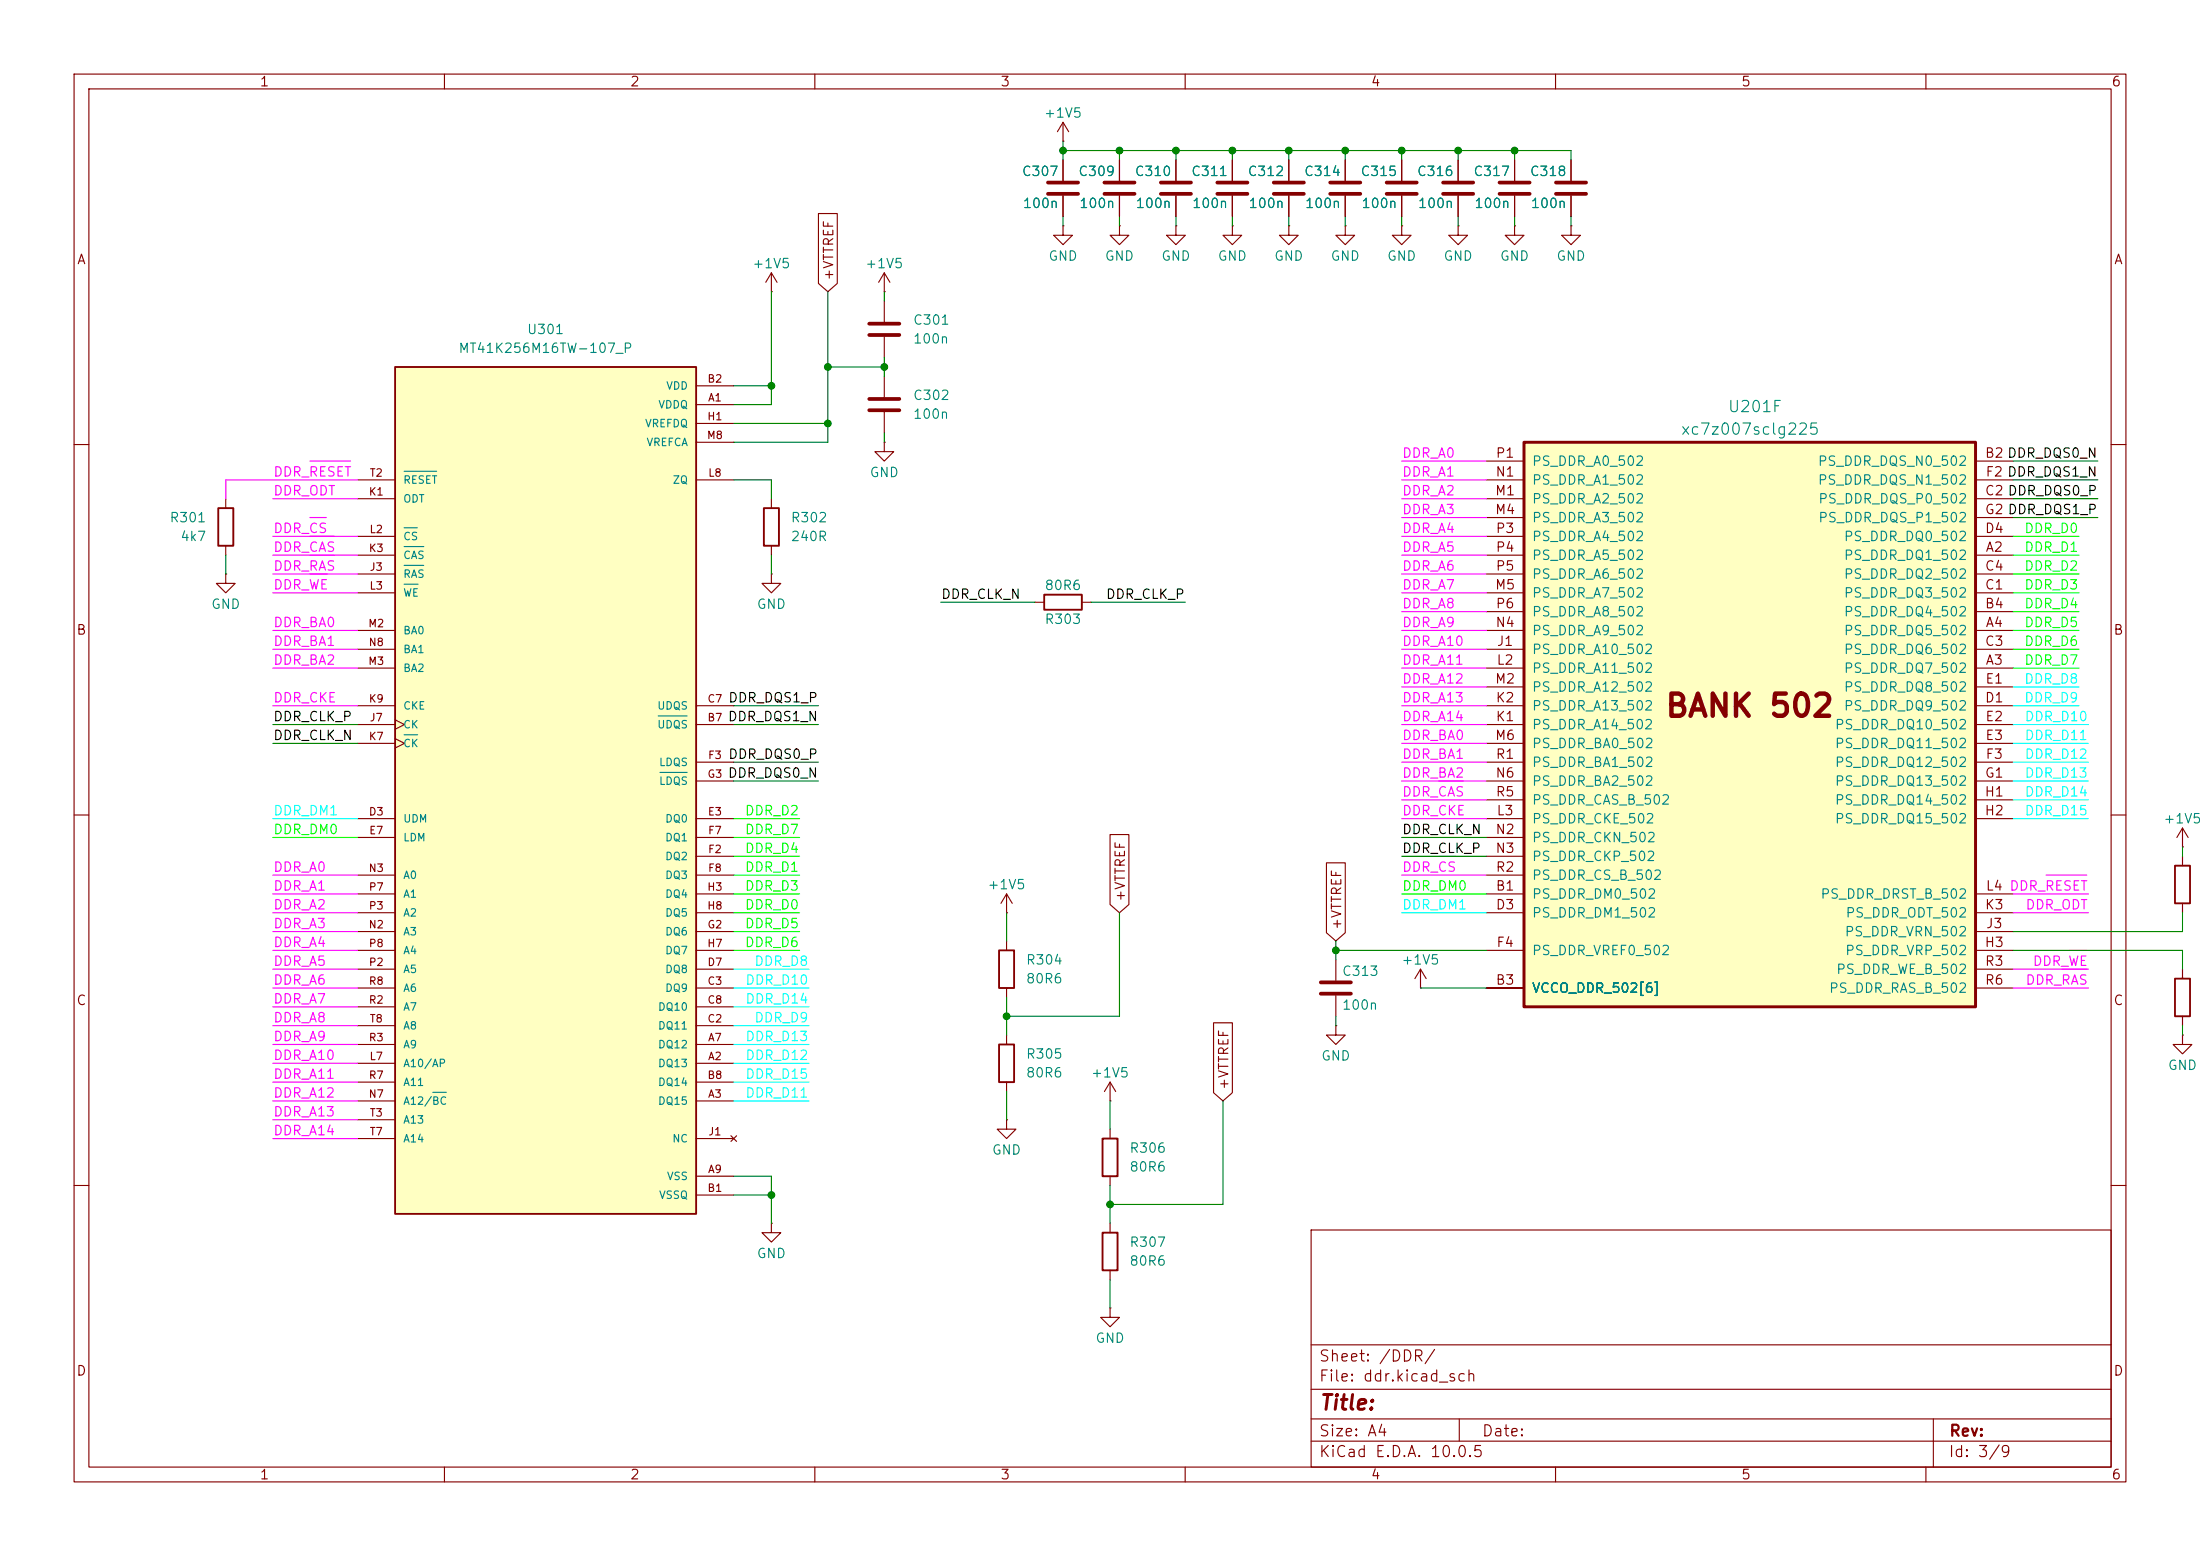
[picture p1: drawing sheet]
<svg xmlns="http://www.w3.org/2000/svg" width="297mm" height="210mm" viewBox="0 0 297 210" stroke-linecap="round" stroke-linejoin="round" font-family="sans-serif">
<g fill="none" stroke="#840000" stroke-width=".15">
<path d="M10 10h277v190h-277zM12 12h273v186h-273zM60 10v2M110 10v2M160 10v2M210 10v2M260 10v2M10 60h2M285 60h2M10 110h2M285 110h2M10 160h2"/>
<path d="M177 166h108v32h-108zM285 160h2M60 198v2M110 198v2M160 198v2M177 194.5h108M177 191.5h108M177 187.5h108M177 181.5h108M197 191.5v3M210 198v2M260 198v2"/>
<path d="M261 191.5v6.5"/>
</g>
<path d="M205.7 59.7h61v76.2h-61z" fill="#ffffc2"/>
<path d="M205.7 59.7h61v76.2h-61z" fill="none" stroke="#840000" stroke-width=".4"/>
<g fill="none" stroke="#840000" stroke-width=".15">
<path d="M200.7 74.9h5M200.7 62.2h5M200.7 67.3h5M200.7 77.5h5M200.7 72.4h5M200.7 64.8h5M200.7 69.9h5M266.7 74.9h5.1M266.7 62.2h5.1M266.7 67.3h5.1M266.7 77.5h5.1M266.7 72.4h5.1"/>
<path d="M266.7 64.8h5.1M266.7 69.9h5.1M200.7 90.2h5M200.7 85.1h5M200.7 82.6h5M200.7 80h5M200.7 87.6h5M200.7 95.3h5M200.7 92.7h5M200.7 97.8h5M266.7 90.2h5.1M266.7 85.1h5.1"/>
<path d="M266.7 82.6h5.1M266.7 80h5.1M266.7 87.6h5.1M266.7 95.3h5.1M266.7 92.7h5.1M266.7 97.8h5.1M200.7 100.3h5M200.7 102.9h5M200.7 105.4h5M200.7 108h5M200.7 110.5h5M200.7 113h5"/>
<path d="M200.7 115.6h5M200.7 118.1h5M266.7 100.3h5.1M266.7 102.9h5.1M266.7 105.4h5.1M266.7 108h5.1M266.7 110.5h5.1M200.7 120.7h5M200.7 133.4h5M200.7 123.2h5M200.7 128.3h5M266.7 120.7h5.1"/>
<path d="M266.7 133.4h5.1M266.7 123.2h5.1M266.7 128.3h5.1M266.7 125.7h5.1M266.7 130.8h5.1"/>
</g>
<path d="M53.3 49.5h40.7v114.3h-40.7z" fill="#ffffc2"/>
<path d="M53.3 49.5h40.7v114.3h-40.7zM29.5 68.6h2v5.1h-2zM103.1 68.6h2.1v5.1h-2.1zM141 80.3h5v2h-5zM293.6 116.8h2.1v5.1h-2.1zM134.9 128.3h2v5.1h-2zM293.6 132.1h2.1v5.1h-2.1zM134.9 141h2v5.1h-2zM148.8 153.7h2.1v5.1h-2.1zM148.8 166.4h2.1v5.1h-2.1z" fill="none" stroke="#840000" stroke-width=".25"/>
<g fill="none" stroke="#840000" stroke-width=".15">
<path d="M143.5 19.1h.1M143.5 16.5l-.8 1.3M143.5 16.5l.8 1.3M143.5 16.5v2.6M104.1 39.4h.1M104.1 36.8v2.6M104.1 36.8l-.7 1.3M104.1 36.8l.8 1.3M110.5 28.8h2.5v9.5l-1.2 1.1-1.3-1.1zM119.4 39.4h.1M119.4 36.8v2.6M119.4 36.8l-.8 1.3"/>
<path d="M119.4 36.8l.7 1.3M143.5 30.5v1.3h1.3l-1.3 1.2-1.3-1.2h1.3M143.5 30.5h.1M143.5 21.6v2.8M143.5 26.4v2.8M151.1 30.5v1.3h1.3l-1.3 1.2-1.2-1.2h1.2M151.1 30.5h.1M151.1 21.6v2.8M151.1 26.4v2.8M158.7 30.5v1.3h1.3l-1.3 1.2-1.2-1.2h1.2M158.7 30.5h.1M158.7 21.6v2.8"/>
<path d="M158.7 26.4v2.8M166.4 30.5v1.3h1.2l-1.2 1.2-1.3-1.2h1.3M166.4 30.5h.1M166.4 21.6v2.8M166.4 26.4v2.8M174 30.5v1.3h1.3l-1.3 1.2-1.3-1.2h1.3M174 30.5h.1M174 21.6v2.8M174 26.4v2.8M181.6 30.5v1.3h1.3l-1.3 1.2-1.3-1.2h1.3M181.6 30.5h.1M181.6 21.6v2.8"/>
<path d="M181.6 26.4v2.8M189.2 30.5v1.3h1.3l-1.3 1.2-1.2-1.2h1.2M189.2 30.5h.1M189.2 21.6v2.8M189.2 26.4v2.8M196.8 30.5v1.3h1.3l-1.3 1.2-1.2-1.2h1.2M196.8 30.5h.1M196.8 21.6v2.8M196.8 26.4v2.8M204.5 30.5v1.3h1.2l-1.2 1.2-1.3-1.2h1.3M204.5 30.5h.1M204.5 21.6v2.8"/>
<path d="M204.5 26.4v2.8M212.1 30.5v1.3h1.3l-1.3 1.2-1.3-1.2h1.3M212.1 30.5h.1M212.1 21.6v2.8M212.1 26.4v2.8M94 54.6h5.1M94 52.1h5.1M94 57.2h5.1M94 59.7h5.1M119.4 59.7v1.3h1.2l-1.2 1.2-1.3-1.2h1.3M119.4 59.7h.1M119.4 40.6v2.8"/>
<path d="M119.4 45.5v2.8M119.4 50.8v2.8M119.4 55.6v2.8M30.5 77.5v1.2h1.2l-1.2 1.3-1.3-1.3h1.3M30.5 77.5h.1M30.5 67.3v1.3M30.5 73.7v1.2M48.3 77.5h5M48.3 67.3h5M48.3 74.9h5M48.3 72.4h5M48.3 64.8h5"/>
<path d="M94 64.8h5.1M104.1 77.5v1.2h1.3l-1.3 1.3-1.2-1.3h1.2M104.1 77.5h.1M104.1 67.3v1.3M104.1 73.7v1.2M48.3 97.8h5M48.3 95.3h5M48.3 80h5M48.3 85.1h5M48.3 90.2h5M48.3 87.6h5M53.3 97.2l1.3 .6-1.3 .6"/>
<path d="M53.3 99.7l1.3 .6-1.3 .7M94 97.8h5.1M94 95.3h5.1M139.7 81.3h1.3M146 81.3h1.3M48.3 110.5h5M48.3 113h5M48.3 118.1h5M48.3 100.3h5M94 110.5h5.1M94 113h5.1M94 115.6h5.1"/>
<path d="M94 102.9h5.1M94 118.1h5.1M94 105.4h5.1M149.9 112.6h2.5v9.5l-1.3 1.1-1.2-1.1zM179.1 116.5h2.5v9.4l-1.3 1.1-1.2-1.1zM294.6 114.3h.1M294.6 111.8v2.5M294.6 115.6v1.2M294.6 111.8l.8 1.2M294.6 111.8l-.7 1.2M48.3 138.4h5M48.3 133.4h5"/>
<path d="M48.3 135.9h5M48.3 130.8h5M48.3 125.7h5M48.3 120.7h5M48.3 128.3h5M48.3 123.2h5M94 138.4h5.1M94 133.4h5.1M94 135.9h5.1M94 130.8h5.1M94 125.7h5.1M94 120.7h5.1"/>
<path d="M94 128.3h5.1M94 123.2h5.1M135.9 123.2h.1M135.9 120.7v2.5M135.9 127v1.3M135.9 133.4v1.2M135.9 139.7v1.3M135.9 120.7l-.8 1.2M135.9 120.7l.8 1.2M163.8 138h2.6v9.5l-1.3 1.1-1.3-1.1zM180.3 138.4v1.3h1.3l-1.3 1.3-1.2-1.3h1.2M180.3 138.4h.1"/>
<path d="M180.3 129.5v2.8M180.3 134.4v2.8M191.8 133.4h.1M191.8 130.8l-.8 1.3M191.8 130.8l.7 1.3M191.8 130.8v2.6M294.6 139.7v1.3h-1.2l1.2 1.2 1.3-1.2h-1.3M294.6 139.7h.1M294.6 121.9v1.3M294.6 130.8v1.3M294.6 137.2v1.2M48.3 143.5h5"/>
<path d="M48.3 148.6h5M48.3 141h5M48.3 146.1h5M48.3 153.7h5M48.3 151.1h5M94 143.5h5.1M94 148.6h5.1M94 141h5.1M94 158.8h5.1M94 146.1h5.1M94 153.7h5.1M98.7 153.3l.7 .8"/>
<path d="M99.4 153.3l-.7 .8M135.9 151.1v1.3h1.3l-1.3 1.3-1.3-1.3h1.3M135.9 151.1h.1M135.9 146.1v1.2M149.9 148.6h.1M149.9 146.1v2.5M149.9 152.4v1.3M149.9 158.8v1.2M149.9 146.1l-.8 1.2M149.9 146.1l.7 1.2M94 161.3h5.1M104.1 165.1v1.3h1.3l-1.3 1.2-1.2-1.2h1.2"/>
<path d="M104.1 165.1h.1M149.9 176.5v1.3h1.2l-1.2 1.3-1.3-1.3h1.3M149.9 176.5h.1M149.9 165.1v1.3M149.9 171.5v1.2"/>
</g>
<path d="M54.6 76.3h2.6M54.6 73.8h2.6M54.6 71.2h1.7M54.6 78.8h1.8M54.6 63.6h4.4M54.6 99.2h1.8M88.9 96.6h3.9M89.1 104.2h3.7M58.4 147.4h1.9" fill="none" stroke="#008484" stroke-width=".15"/>
<g fill="none" stroke="#840000" stroke-width=".51">
<path d="M141.5 24.6h4M141.5 26.2h4M149.1 24.6h4.1M149.1 26.2h4.1M156.7 24.6h4.1M156.7 26.2h4.1M164.3 24.6h4.1M164.3 26.2h4.1M172 24.6h4M172 26.2h4M179.6 24.6h4M179.6 26.2h4"/>
<path d="M187.2 24.6h4.1M187.2 26.2h4.1M194.8 24.6h4.1M194.8 26.2h4.1M202.4 24.6h4.1M202.4 26.2h4.1M210.1 24.6h4M210.1 26.2h4M117.3 43.7h4.1M117.3 45.2h4.1M117.3 53.8h4.1M117.3 55.4h4.1"/>
<path d="M178.3 132.6h4.1M178.3 134.1h4.1"/>
</g>
<g fill="none" stroke="#f0f" stroke-width=".15">
<path d="M36.8 74.9h11.5M36.8 72.4h11.5M36.8 77.5h11.5M36.8 67.3h11.5M41.8 69.8h2.3M41.8 62.2h5.5M48.3 64.8h-17.8v2.5M189.2 69.9h11.5M189.2 74.9h11.5M189.2 72.4h11.5M189.2 77.5h11.5M189.2 62.2h11.5"/>
<path d="M189.2 67.3h11.5M189.2 64.8h11.5M36.8 87.6h11.5M36.8 80h11.5M36.8 85.1h11.5M36.8 90.2h11.5M36.8 95.3h11.5M189.2 87.6h11.5M189.2 80h11.5M189.2 85.1h11.5M189.2 90.2h11.5M189.2 95.3h11.5"/>
<path d="M189.2 82.6h11.5M189.2 92.7h11.5M189.2 97.8h11.5M36.8 118.1h11.5M189.2 105.4h11.5M189.2 118.1h11.5M189.2 108h11.5M189.2 110.5h11.5M189.2 102.9h11.5M189.2 100.3h11.5M194.2 115.6h2.3M276.2 118.1h5.5"/>
<path d="M36.8 130.8h11.5M36.8 128.3h11.5M36.8 125.7h11.5M36.8 120.7h11.5M36.8 123.2h11.5M36.8 135.9h11.5M36.8 133.4h11.5M36.8 138.4h11.5M271.8 130.8h10.1M271.8 120.7h10.1M271.8 123.2h10.1M271.8 133.4h10.1"/>
<path d="M279.4 128.3h2.3M36.8 143.5h11.5M36.8 141h11.5M36.8 151.1h11.5M36.8 146.1h11.5M36.8 153.7h11.5M36.8 148.6h11.5"/>
</g>
<g fill="none" stroke="#0f0" stroke-width=".15">
<path d="M271.8 74.9h8.9M271.8 77.5h8.9M271.8 72.4h8.9M271.8 90.2h8.9M271.8 87.6h8.9M271.8 85.1h8.9M271.8 80h8.9M271.8 82.6h8.9M36.8 113h11.5M99.1 118.1h8.8M99.1 115.6h8.8M99.1 113h8.8"/>
<path d="M99.1 110.5h8.8M99.1 120.7h8.8M99.1 125.7h8.8M99.1 123.2h8.8M99.1 128.3h8.8M189.2 120.7h11.5"/>
</g>
<g fill="none" stroke="#008400" stroke-width=".15">
<path d="M143.5 19.1v2.5M104.1 39.4v15.2h-5M111.8 39.4v20.3h-12.7M119.4 39.4v1.2M143.5 20.3h68.6v1.3M143.5 29.2v1.3M151.1 20.3v1.3M151.1 29.2v1.3M158.7 20.3v1.3M158.7 29.2v1.3M166.4 20.3v1.3M166.4 29.2v1.3"/>
<path d="M174 20.3v1.3M174 29.2v1.3M181.6 20.3v1.3M181.6 29.2v1.3M189.2 20.3v1.3M189.2 29.2v1.3M196.8 20.3v1.3M196.8 29.2v1.3M204.5 20.3v1.3M204.5 29.2v1.3M212.1 29.2v1.3M99.1 52.1h5"/>
<path d="M99.1 57.2h12.7M111.8 49.5h7.6M119.4 48.3v2.5M119.4 58.4v1.3M30.5 74.9v2.6M99.1 64.8h5v2.5M104.1 74.9v2.6M271.8 62.2h11.4M271.8 64.8h11.4M271.8 67.3h11.4M271.8 69.9h11.4M36.8 97.8h11.5"/>
<path d="M99.1 97.8h11.4M99.1 95.3h11.4M127 81.3h12.7M147.3 81.3h12.7M36.8 100.3h11.5M99.1 105.4h11.4M99.1 102.9h11.4M189.2 115.6h11.5M189.2 113h11.5M294.6 114.3v1.3M135.9 123.2v3.8M135.9 134.6v5.1"/>
<path d="M151.1 123.2v14h-15.2M180.3 128.3h20.4M180.3 127v2.5M180.3 137.2v1.2M191.8 133.4h8.9M271.8 128.3h22.8v2.5M294.6 123.2v2.5h-22.8M294.6 138.4v1.3M99.1 158.8h5v6.3M135.9 147.3v3.8M149.9 148.6v3.8M165.1 148.6v14h-15.2"/>
<path d="M99.1 161.3h5M149.9 160v5.1M149.9 172.7v3.8"/>
</g>
<g fill="none" stroke="#0ff" stroke-width=".15">
<path d="M271.8 95.3h8.9M271.8 92.7h8.9M271.8 97.8h10.1M36.8 110.5h11.5M271.8 110.5h10.1M271.8 102.9h10.1M271.8 108h10.1M271.8 105.4h10.1M271.8 100.3h10.1M99.1 130.8h10.1M99.1 133.4h10.1M99.1 138.4h10.1"/>
<path d="M99.1 135.9h10.1M189.2 123.2h11.5M99.1 141h10.1M99.1 148.6h10.1M99.1 146.1h10.1M99.1 143.5h10.1"/>
</g>
<g fill="#008400" stroke="#008400" stroke-width=".14">
<circle cx="111.8" cy="57.2" r=".46"/>
<circle cx="104.1" cy="161.3" r=".46"/>
<circle cx="143.5" cy="20.3" r=".46"/>
<circle cx="104.1" cy="52.1" r=".46"/>
<circle cx="111.8" cy="49.5" r=".46"/>
<circle cx="151.1" cy="20.3" r=".46"/>
<circle cx="119.4" cy="49.5" r=".46"/>
<circle cx="135.9" cy="137.2" r=".46"/>
<circle cx="149.9" cy="162.6" r=".46"/>
<circle cx="189.2" cy="20.3" r=".46"/>
<circle cx="181.6" cy="20.3" r=".46"/>
<circle cx="204.5" cy="20.3" r=".46"/>
<circle cx="196.8" cy="20.3" r=".46"/>
<circle cx="166.4" cy="20.3" r=".46"/>
<circle cx="158.7" cy="20.3" r=".46"/>
<circle cx="174" cy="20.3" r=".46"/>
<circle cx="180.3" cy="128.3" r=".46"/>
</g>
<text font-size="3" fill="#840000" x="224.6" y="97.5">BANK 502</text>
<text font-size="2" fill="#840000" x="178" y="190.8">Title:</text>
<g font-size="1.5" fill="#008484">
<text x="226.8" y="59.1">xc7z007sclg225</text>
<text x="233.2" y="56">U201F</text>
</g>
<g font-size="1.5" fill="#840000">
<text x="178" y="184.1">Sheet: /DDR/</text>
<text x="178" y="186.8">File: ddr.kicad_sch</text>
<text x="178" y="197">KiCad E.D.A. 10.0.5</text>
<text x="178" y="194.2">Size: A4</text>
<text x="200" y="194.2">Date:</text>
<text x="263" y="197">Id: 3/9</text>
<text x="263" y="194.2">Rev:</text>
</g>
<g font-size="1.3" fill="#840000">
<text x="35" y="12">1</text>
<text x="85" y="12">2</text>
<text x="135" y="12">3</text>
<text x="185" y="12">4</text>
<text x="235" y="12">5</text>
<text x="285" y="12">6</text>
<text x="10.3" y="36">A</text>
<text x="285.3" y="36">A</text>
<text x="112.8" y="38" transform="rotate(-90 112.8 38)">+VTTREF</text>
<text x="201.8" y="64.6">N1</text>
<text x="201.8" y="62.1">P1</text>
<text x="267.9" y="62.1">B2 DDR_DQS0_N</text>
<text x="268" y="64.6">F2 DDR_DQS1_N</text>
<text x="201.7" y="67.2">M1</text>
<text x="201.7" y="69.7">M4</text>
<text x="267.9" y="67.2">C2 DDR_DQS0_P</text>
<text x="267.9" y="69.7">G2 DDR_DQS1_P</text>
<text x="201.8" y="72.3">P3</text>
<text x="201.8" y="74.8">P4</text>
<text x="201.8" y="77.3">P5</text>
<text x="267.9" y="77.3">C4</text>
<text x="267.9" y="72.3">D4</text>
<text x="268" y="74.8">A2</text>
<text x="201.7" y="79.9">M5</text>
<text x="201.8" y="82.4">P6</text>
<text x="267.9" y="82.4">B4</text>
<text x="267.9" y="79.9">C1</text>
<text x="10.2" y="86">B</text>
<text x="201.8" y="85">N4</text>
<text x="202" y="87.5">J1</text>
<text x="267.9" y="87.5">C3</text>
<text x="268" y="85">A4</text>
<text x="285.2" y="86">B</text>
<text x="201.7" y="92.6">M2</text>
<text x="201.8" y="95.1">K2</text>
<text x="202" y="90">L2</text>
<text x="267.9" y="95.1">D1</text>
<text x="267.9" y="92.6">E1</text>
<text x="268" y="90">A3</text>
<text x="201.7" y="100.2">M6</text>
<text x="201.8" y="97.7">K1</text>
<text x="267.9" y="97.7">E2</text>
<text x="267.9" y="100.2">E3</text>
<text x="201.8" y="105.3">N6</text>
<text x="201.8" y="102.7">R1</text>
<text x="201.8" y="107.8">R5</text>
<text x="267.8" y="107.8">H1</text>
<text x="267.9" y="105.3">G1</text>
<text x="268" y="102.7">F3</text>
<text x="201.8" y="112.9">N2</text>
<text x="202" y="110.4">L3</text>
<text x="267.8" y="110.4">H2</text>
<text x="201.8" y="115.4">N3</text>
<text x="201.8" y="118">R2</text>
<text x="152.2" y="121.8" transform="rotate(-90 152.2 121.8)">+VTTREF</text>
<text x="181.4" y="125.6" transform="rotate(-90 181.4 125.6)">+VTTREF</text>
<text x="201.8" y="120.5">B1</text>
<text x="201.8" y="123.1">D3</text>
<text x="267.9" y="123.1">K3</text>
<text x="268" y="120.5">L4 DDR_RESET</text>
<text x="268" y="125.6">J3</text>
<text x="201.9" y="128.1">F4</text>
<text x="267.8" y="128.1">H3</text>
<text x="267.9" y="130.7">R3</text>
<text x="10.2" y="136">C</text>
<text x="201.8" y="133.2">B3</text>
<text x="267.9" y="133.2">R6</text>
<text x="285.2" y="136">C</text>
<text x="166.2" y="147.2" transform="rotate(-90 166.2 147.2)">+VTTREF</text>
<text x="10.2" y="186">D</text>
<text x="285.2" y="186">D</text>
<text x="35" y="200">1</text>
<text x="85" y="200">2</text>
<text x="135" y="200">3</text>
<text x="185" y="200">4</text>
<text x="235" y="200">5</text>
<text x="285" y="200">6</text>
</g>
<g font-size="1.3" fill="#008484">
<text x="140.8" y="16.2">+1V5</text>
<text x="137.9" y="24.1">C307</text>
<text x="138" y="28.4">100n</text>
<text x="145.5" y="24.1">C309</text>
<text x="145.6" y="28.4">100n</text>
<text x="153.1" y="24.1">C310</text>
<text x="153.2" y="28.4">100n</text>
<text x="160.7" y="24.1">C311</text>
<text x="160.8" y="28.4">100n</text>
<text x="168.3" y="24.1">C312</text>
<text x="168.5" y="28.4">100n</text>
<text x="176" y="24.1">C314</text>
<text x="176.1" y="28.4">100n</text>
<text x="183.6" y="24.1">C315</text>
<text x="183.7" y="28.4">100n</text>
<text x="191.2" y="24.1">C316</text>
<text x="191.3" y="28.4">100n</text>
<text x="198.8" y="24.1">C317</text>
<text x="198.9" y="28.4">100n</text>
<text x="206.4" y="24.1">C318</text>
<text x="206.6" y="28.4">100n</text>
<text x="141.4" y="35.5">GND</text>
<text x="149.1" y="35.5">GND</text>
<text x="156.7" y="35.5">GND</text>
<text x="164.3" y="35.5">GND</text>
<text x="171.9" y="35.5">GND</text>
<text x="179.5" y="35.5">GND</text>
<text x="187.2" y="35.5">GND</text>
<text x="194.8" y="35.5">GND</text>
<text x="202.4" y="35.5">GND</text>
<text x="210" y="35.5">GND</text>
<text x="101.5" y="36.5">+1V5</text>
<text x="116.7" y="36.5">+1V5</text>
<text x="61.8" y="48">MT41K256M16TW-107_P</text>
<text x="71.1" y="45.4">U301</text>
<text x="123.2" y="44.1">C301</text>
<text x="123.2" y="46.7">100n</text>
<text x="123.2" y="54.3">C302</text>
<text x="123.2" y="56.8">100n</text>
<text x="117.3" y="64.7">GND</text>
<text x="206.7" y="65.7">PS_DDR_A1_502</text>
<text x="206.7" y="63.2">PS_DDR_A0_502</text>
<text x="245.3" y="63.2">PS_DDR_DQS_N0_502</text>
<text x="245.3" y="65.7">PS_DDR_DQS_N1_502</text>
<text x="22.8" y="70.8">R301</text>
<text x="106.7" y="70.8">R302</text>
<text x="206.7" y="68.3">PS_DDR_A2_502</text>
<text x="206.7" y="70.8">PS_DDR_A3_502</text>
<text x="245.4" y="68.3">PS_DDR_DQS_P0_502</text>
<text x="245.4" y="70.8">PS_DDR_DQS_P1_502</text>
<text x="24.3" y="73.4">4k7</text>
<text x="106.7" y="73.4">240R</text>
<text x="206.7" y="73.4">PS_DDR_A4_502</text>
<text x="206.7" y="75.9">PS_DDR_A5_502</text>
<text x="248.8" y="75.9">PS_DDR_DQ1_502</text>
<text x="248.8" y="73.4">PS_DDR_DQ0_502</text>
<text x="28.4" y="82.5">GND</text>
<text x="102.1" y="82.5">GND</text>
<text x="140.9" y="80">80R6</text>
<text x="206.7" y="81">PS_DDR_A7_502</text>
<text x="206.7" y="78.4">PS_DDR_A6_502</text>
<text x="206.7" y="83.5">PS_DDR_A8_502</text>
<text x="248.8" y="83.5">PS_DDR_DQ4_502</text>
<text x="248.8" y="81">PS_DDR_DQ3_502</text>
<text x="248.8" y="78.4">PS_DDR_DQ2_502</text>
<text x="140.9" y="84.5">R303</text>
<text x="206.7" y="88.6">PS_DDR_A10_502</text>
<text x="206.7" y="86.1">PS_DDR_A9_502</text>
<text x="248.8" y="86.1">PS_DDR_DQ5_502</text>
<text x="248.8" y="88.6">PS_DDR_DQ6_502</text>
<text x="206.7" y="91.1">PS_DDR_A11_502</text>
<text x="206.7" y="93.7">PS_DDR_A12_502</text>
<text x="248.8" y="91.1">PS_DDR_DQ7_502</text>
<text x="248.8" y="93.7">PS_DDR_DQ8_502</text>
<text x="206.7" y="98.8">PS_DDR_A14_502</text>
<text x="206.7" y="96.2">PS_DDR_A13_502</text>
<text x="206.7" y="101.3">PS_DDR_BA0_502</text>
<text x="247.6" y="98.8">PS_DDR_DQ10_502</text>
<text x="247.6" y="101.3">PS_DDR_DQ11_502</text>
<text x="248.8" y="96.2">PS_DDR_DQ9_502</text>
<text x="206.7" y="106.4">PS_DDR_BA2_502</text>
<text x="206.7" y="103.8">PS_DDR_BA1_502</text>
<text x="247.6" y="103.8">PS_DDR_DQ12_502</text>
<text x="247.6" y="106.4">PS_DDR_DQ13_502</text>
<text x="206.7" y="111.5">PS_DDR_CKE_502</text>
<text x="206.7" y="114">PS_DDR_CKN_502</text>
<text x="206.7" y="108.9">PS_DDR_CAS_B_502</text>
<text x="247.6" y="108.9">PS_DDR_DQ14_502</text>
<text x="247.6" y="111.5">PS_DDR_DQ15_502</text>
<text x="292" y="111.5">+1V5</text>
<text x="206.7" y="116.5">PS_DDR_CKP_502</text>
<text x="206.7" y="119.1">PS_DDR_CS_B_502</text>
<text x="133.2" y="120.3">+1V5</text>
<text x="206.7" y="121.6">PS_DDR_DM0_502</text>
<text x="206.7" y="124.2">PS_DDR_DM1_502</text>
<text x="245.7" y="121.6">PS_DDR_DRST_B_502</text>
<text x="249.1" y="124.2">PS_DDR_ODT_502</text>
<text x="138.4" y="130.5">R304</text>
<text x="189.1" y="130.5">+1V5</text>
<text x="206.7" y="129.2">PS_DDR_VREF0_502</text>
<text x="247.8" y="131.8">PS_DDR_WE_B_502</text>
<text x="248.9" y="126.7">PS_DDR_VRN_502</text>
<text x="249" y="129.2">PS_DDR_VRP_502</text>
<text x="138.4" y="133">80R6</text>
<text x="181.1" y="132">C313</text>
<text x="181.1" y="136.6">100n</text>
<text x="206.7" y="134.3">VCCO_DDR_502[6]</text>
<text x="246.8" y="134.3">PS_DDR_RAS_B_502</text>
<text x="138.4" y="143.2">R305</text>
<text x="178.3" y="143.5">GND</text>
<text x="138.4" y="145.7">80R6</text>
<text x="147.2" y="145.7">+1V5</text>
<text x="292.6" y="144.7">GND</text>
<text x="152.4" y="155.9">R306</text>
<text x="133.8" y="156.2">GND</text>
<text x="152.4" y="158.4">80R6</text>
<text x="102.1" y="170.1">GND</text>
<text x="152.4" y="168.6">R307</text>
<text x="152.4" y="171.1">80R6</text>
<text x="147.8" y="181.6">GND</text>
</g>
<g font-size="1.3" fill="#f0f">
<text x="36.8" y="64.6">DDR_RESET</text>
<text x="189.2" y="62.1">DDR_A0</text>
<text x="189.2" y="64.6">DDR_A1</text>
<text x="36.8" y="67.2">DDR_ODT</text>
<text x="189.2" y="67.2">DDR_A2</text>
<text x="189.2" y="69.7">DDR_A3</text>
<text x="36.8" y="72.3">DDR_CS</text>
<text x="36.8" y="77.3">DDR_RAS</text>
<text x="36.8" y="74.8">DDR_CAS</text>
<text x="189.2" y="72.3">DDR_A4</text>
<text x="189.2" y="74.8">DDR_A5</text>
<text x="189.2" y="77.3">DDR_A6</text>
<text x="36.8" y="79.9">DDR_WE</text>
<text x="189.2" y="82.4">DDR_A8</text>
<text x="189.2" y="79.9">DDR_A7</text>
<text x="36.8" y="87.5">DDR_BA1</text>
<text x="36.8" y="85">DDR_BA0</text>
<text x="189.2" y="85">DDR_A9</text>
<text x="189.2" y="87.5">DDR_A10</text>
<text x="36.8" y="90">DDR_BA2</text>
<text x="36.8" y="95.1">DDR_CKE</text>
<text x="189.2" y="90">DDR_A11</text>
<text x="189.2" y="92.6">DDR_A12</text>
<text x="189.2" y="95.1">DDR_A13</text>
<text x="189.2" y="97.7">DDR_A14</text>
<text x="189.2" y="100.2">DDR_BA0</text>
<text x="189.2" y="107.8">DDR_CAS</text>
<text x="189.2" y="105.3">DDR_BA2</text>
<text x="189.2" y="102.7">DDR_BA1</text>
<text x="189.2" y="110.4">DDR_CKE</text>
<text x="36.8" y="118">DDR_A0</text>
<text x="189.2" y="118">DDR_CS</text>
<text x="36.8" y="123.1">DDR_A2</text>
<text x="36.8" y="120.5">DDR_A1</text>
<text x="36.8" y="125.6">DDR_A3</text>
<text x="273.4" y="123.1">DDR_ODT</text>
<text x="36.8" y="128.1">DDR_A4</text>
<text x="36.8" y="130.7">DDR_A5</text>
<text x="274.3" y="130.7">DDR_WE</text>
<text x="36.8" y="135.8">DDR_A7</text>
<text x="36.8" y="133.2">DDR_A6</text>
<text x="273.4" y="133.2">DDR_RAS</text>
<text x="36.8" y="143.4">DDR_A10</text>
<text x="36.8" y="140.8">DDR_A9</text>
<text x="36.8" y="138.3">DDR_A8</text>
<text x="36.8" y="145.9">DDR_A11</text>
<text x="36.8" y="148.5">DDR_A12</text>
<text x="36.8" y="153.5">DDR_A14</text>
<text x="36.8" y="151">DDR_A13</text>
</g>
<g font-size="1.3" fill="#0f0">
<text x="273.2" y="77.3">DDR_D2</text>
<text x="273.2" y="74.8">DDR_D1</text>
<text x="273.2" y="72.3">DDR_D0</text>
<text x="273.2" y="79.9">DDR_D3</text>
<text x="273.2" y="82.4">DDR_D4</text>
<text x="273.2" y="85">DDR_D5</text>
<text x="273.2" y="87.5">DDR_D6</text>
<text x="273.2" y="90">DDR_D7</text>
<text x="36.8" y="112.9">DDR_DM0</text>
<text x="100.5" y="110.4">DDR_D2</text>
<text x="100.5" y="112.9">DDR_D7</text>
<text x="100.5" y="118">DDR_D1</text>
<text x="100.5" y="115.4">DDR_D4</text>
<text x="100.5" y="120.5">DDR_D3</text>
<text x="100.5" y="123.1">DDR_D0</text>
<text x="100.5" y="125.6">DDR_D5</text>
<text x="189.2" y="120.5">DDR_DM0</text>
<text x="100.5" y="128.1">DDR_D6</text>
</g>
<g font-size="1.3">
<text x="127" y="81.2">DDR_CLK_N</text>
<text x="149.2" y="81.2">DDR_CLK_P</text>
<text x="98.2" y="95.1">DDR_DQS1_P</text>
<text x="36.8" y="100.2">DDR_CLK_N</text>
<text x="36.8" y="97.7">DDR_CLK_P</text>
<text x="98.2" y="97.7">DDR_DQS1_N</text>
<text x="98.2" y="105.3">DDR_DQS0_N</text>
<text x="98.2" y="102.7">DDR_DQS0_P</text>
<text x="189.2" y="112.9">DDR_CLK_N</text>
<text x="189.2" y="115.4">DDR_CLK_P</text>
</g>
<g font-size="1.3" fill="#0ff">
<text x="273.2" y="95.1">DDR_D9</text>
<text x="273.2" y="92.6">DDR_D8</text>
<text x="273.2" y="97.7">DDR_D10</text>
<text x="273.2" y="100.2">DDR_D11</text>
<text x="273.2" y="107.8">DDR_D14</text>
<text x="273.2" y="105.3">DDR_D13</text>
<text x="273.2" y="102.7">DDR_D12</text>
<text x="36.8" y="110.4">DDR_DM1</text>
<text x="273.2" y="110.4">DDR_D15</text>
<text x="189.2" y="123.1">DDR_DM1</text>
<text x="101.7" y="130.7">DDR_D8</text>
<text x="100.5" y="135.8">DDR_D14</text>
<text x="100.5" y="133.2">DDR_D10</text>
<text x="100.5" y="140.8">DDR_D13</text>
<text x="100.5" y="143.4">DDR_D12</text>
<text x="101.7" y="138.3">DDR_D9</text>
<text x="100.5" y="145.9">DDR_D15</text>
<text x="100.5" y="148.5">DDR_D11</text>
</g>
<g font-size="1" fill="#008484">
<text x="89.9" y="52.8">VDD</text>
<text x="87" y="57.9">VREFDQ</text>
<text x="88.8" y="55.4">VDDQ</text>
<text x="54.4" y="65.5">RESET</text>
<text x="87.2" y="60.5">VREFCA</text>
<text x="90.7" y="65.5">ZQ</text>
<text x="54.4" y="68.1">ODT</text>
<text x="54.4" y="75.7">CAS</text>
<text x="54.4" y="73.2">CS</text>
<text x="54.4" y="78.2">RAS</text>
<text x="54.4" y="80.8">WE</text>
<text x="54.4" y="85.9">BA0</text>
<text x="54.4" y="88.4">BA1</text>
<text x="54.4" y="90.9">BA2</text>
<text x="54.4" y="98.6">CK</text>
<text x="54.4" y="101.1">CK</text>
<text x="54.4" y="96">CKE</text>
<text x="88.6" y="98.6">UDQS</text>
<text x="88.6" y="96">UDQS</text>
<text x="88.9" y="103.6">LDQS</text>
<text x="88.9" y="106.2">LDQS</text>
<text x="54.4" y="111.3">UDM</text>
<text x="54.4" y="113.8">LDM</text>
<text x="89.7" y="111.3">DQ0</text>
<text x="89.7" y="113.8">DQ1</text>
<text x="54.4" y="118.9">A0</text>
<text x="89.7" y="116.3">DQ2</text>
<text x="89.7" y="118.9">DQ3</text>
<text x="54.4" y="124">A2</text>
<text x="54.4" y="121.4">A1</text>
<text x="89.7" y="121.4">DQ4</text>
<text x="89.7" y="124">DQ5</text>
<text x="54.4" y="126.5">A3</text>
<text x="54.4" y="131.6">A5</text>
<text x="54.4" y="129">A4</text>
<text x="89.7" y="131.6">DQ8</text>
<text x="89.7" y="126.5">DQ6</text>
<text x="89.7" y="129">DQ7</text>
<text x="54.4" y="136.7">A7</text>
<text x="54.4" y="134.1">A6</text>
<text x="88.7" y="136.7">DQ10</text>
<text x="89.7" y="134.1">DQ9</text>
<text x="54.4" y="141.7">A9</text>
<text x="54.4" y="139.2">A8</text>
<text x="88.7" y="141.7">DQ12</text>
<text x="88.7" y="139.2">DQ11</text>
<text x="54.4" y="144.3">A10/AP</text>
<text x="54.4" y="149.4">A12/BC</text>
<text x="54.4" y="146.8">A11</text>
<text x="88.7" y="144.3">DQ13</text>
<text x="88.7" y="149.4">DQ15</text>
<text x="88.7" y="146.8">DQ14</text>
<text x="54.4" y="151.9">A13</text>
<text x="54.4" y="154.4">A14</text>
<text x="90.7" y="154.4">NC</text>
<text x="90" y="159.5">VSS</text>
<text x="88.9" y="162.1">VSSQ</text>
</g>
<g font-size="1" fill="#840000">
<text x="95.4" y="51.9">B2</text>
<text x="95.4" y="59.5">M8</text>
<text x="95.4" y="57">H1</text>
<text x="95.5" y="54.4">A1</text>
<text x="49.8" y="64.6">T2</text>
<text x="95.5" y="64.6">L8</text>
<text x="49.7" y="67.1">K1</text>
<text x="49.7" y="74.7">K3</text>
<text x="49.8" y="72.2">L2</text>
<text x="49.8" y="77.3">J3</text>
<text x="49.8" y="79.8">L3</text>
<text x="49.6" y="84.9">M2</text>
<text x="49.6" y="90">M3</text>
<text x="49.7" y="87.4">N8</text>
<text x="49.7" y="95.1">K9</text>
<text x="95.4" y="95.1">C7</text>
<text x="49.7" y="100.1">K7</text>
<text x="49.8" y="97.6">J7</text>
<text x="95.4" y="97.6">B7</text>
<text x="95.4" y="105.2">G3</text>
<text x="95.5" y="102.7">F3</text>
<text x="49.7" y="110.3">D3</text>
<text x="49.8" y="112.8">E7</text>
<text x="95.5" y="110.3">E3</text>
<text x="95.5" y="112.8">F7</text>
<text x="49.7" y="117.9">N3</text>
<text x="95.5" y="115.4">F2</text>
<text x="95.5" y="117.9">F8</text>
<text x="49.7" y="125.5">N2</text>
<text x="49.7" y="123">P3</text>
<text x="49.7" y="120.5">P7</text>
<text x="95.4" y="120.5">H3</text>
<text x="95.4" y="123">H8</text>
<text x="95.4" y="125.5">G2</text>
<text x="49.7" y="130.6">P2</text>
<text x="49.7" y="128.1">P8</text>
<text x="95.4" y="128.1">H7</text>
<text x="95.4" y="130.6">D7</text>
<text x="49.7" y="135.7">R2</text>
<text x="49.7" y="133.2">R8</text>
<text x="95.4" y="133.2">C3</text>
<text x="95.4" y="135.7">C8</text>
<text x="49.7" y="140.8">R3</text>
<text x="49.8" y="143.3">L7</text>
<text x="49.8" y="138.2">T8</text>
<text x="95.4" y="138.2">C2</text>
<text x="95.5" y="143.3">A2</text>
<text x="95.5" y="140.8">A7</text>
<text x="49.7" y="148.4">N7</text>
<text x="49.7" y="145.9">R7</text>
<text x="95.4" y="145.9">B8</text>
<text x="95.5" y="148.4">A3</text>
<text x="49.8" y="150.9">T3</text>
<text x="49.8" y="153.5">T7</text>
<text x="95.5" y="153.5">J1</text>
<text x="95.4" y="161.1">B1</text>
<text x="95.5" y="158.6">A9</text>
</g>
</svg>
